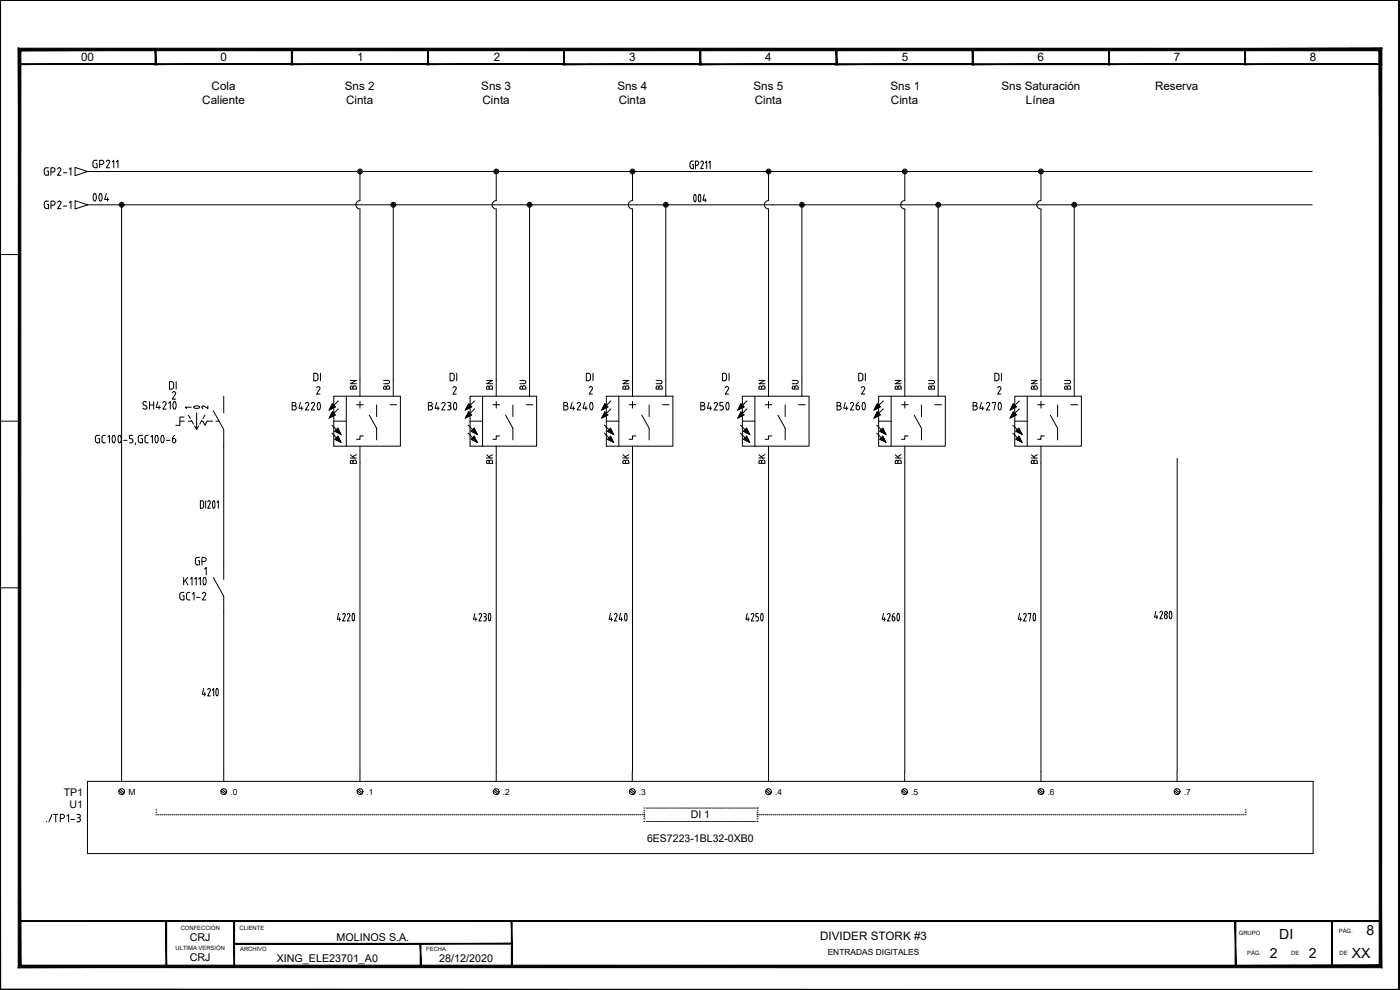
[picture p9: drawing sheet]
<svg xmlns="http://www.w3.org/2000/svg" width="420mm" height="297mm" viewBox="0 0 420 297" stroke-linecap="round" stroke-linejoin="round" font-family="sans-serif">
<g fill="#000" stroke="#000" stroke-width=".3">
<path d="M99.7 123.6l.9 .9-1.8 .9zM99.7 121.2l.9 .9-1.8 .9zM100.5 131.8l.9-.9 .9 1.8zM100.5 129.4l.9-.9 .9 1.8zM140.6 123.6l.9 .9-1.8 .9zM140.6 121.2l.9 .9-1.8 .9zM141.4 131.8l.9-.9 .9 1.8zM141.4 129.4l.9-.9 .9 1.8zM181.5 123.6l.9 .9-1.8 .9zM181.5 121.2l.9 .9-1.8 .9zM183.2 130.9l.9 1.8-1.8-.9zM183.2 128.5l.9 1.8-1.8-.9z"/>
<path d="M222.4 123.6l.9 .9-1.8 .9zM222.4 121.2l.9 .9-1.8 .9zM223.1 131.8l.9-.9 1 1.8zM223.1 129.4l.9-.9 1 1.8zM263.3 123.6l.9 .9-1.8 .9zM263.3 121.2l.9 .9-1.8 .9zM264 131.8l.9-.9 1 1.8zM264 129.4l.9-.9 1 1.8zM304.1 123.6l.9 .9-1.8 .9zM304.1 121.2l.9 .9-1.8 .9zM304.9 131.8l.9-.9 .9 1.8zM304.9 129.4l.9-.9 .9 1.8z"/>
<path d="M0 .1h419.9zM0 .1h419.9z"/>
<path d="M5.7 19.4h41.1l-.2-.3zM5.9 19.1h40.7l-40.9 .3zM5.7 14.7v4.7l.2-.3zM5.7 14.7l.2 .3v4.1zM5.7 14.7l.2 .3 40.9-.3zM5.9 15l40.9-.3-.2 .3zM46.8 14.7l-.2 .3 .2 4.4zM46.6 15l.2 4.4-.2-.3z"/>
<path d="M46.6 19.4h41.1l-.2-.3zM46.6 19.4l.2-.3h40.7zM46.6 14.7v4.7l.2-.3zM46.6 14.7l.2 .3v4.1zM46.6 14.7l.2 .3 40.9-.3zM46.8 15l40.9-.3-.2 .3zM87.7 14.7l-.2 .3 .2 4.4zM87.5 15l.2 4.4-.2-.3z"/>
<path d="M87.5 19.4h41.1l-.2-.3zM87.7 19.1h40.7l-40.9 .3zM87.5 14.7v4.7l.2-.3zM87.5 14.7l.2 .3v4.1zM87.5 14.7l.2 .3 40.9-.3zM87.7 15l40.9-.3-.2 .3zM128.6 14.7l-.2 .3 .2 4.4zM128.4 15l.2 4.4-.2-.3z"/>
<path d="M128.3 19.4h41.1l-.2-.3zM128.5 19.1h40.7l-40.9 .3zM128.3 14.7v4.7l.2-.3zM128.3 14.7l.2 .3v4.1zM128.3 14.7l.2 .3 40.9-.3zM128.5 15l40.9-.3-.2 .3zM169.4 14.7l-.2 .3 .2 4.4zM169.2 15l.2 4.4-.2-.3z"/>
<path d="M169.2 19.4h41.1l-.2-.2zM169.2 19.4l.2-.2h40.7zM169.2 14.7v4.7l.2-.2zM169.2 14.7l.2 .3v4.2zM169.2 14.7l.2 .3 40.9-.3zM169.4 15l40.9-.3-.2 .3zM210.3 14.7l-.2 .3 .2 4.4zM210.1 15l.2 4.4-.2-.2z"/>
<path d="M210 19.4h41.2l-.3-.2zM210.3 19.2h40.6l-40.9 .2zM210 14.7v4.7l.3-.2zM210 14.7l.3 .3v4.2zM210 14.7l.3 .3 40.9-.3zM210.3 15l40.9-.3-.3 .3zM251.2 14.7l-.3 .3 .3 4.4zM250.9 15l.3 4.4-.3-.2z"/>
<path d="M250.9 19.4h41.2l-.3-.2zM250.9 19.4l.3-.2h40.6zM250.9 14.7v4.7l.3-.2zM250.9 14.7l.3 .3v4.2zM250.9 14.7l.3 .3 40.9-.3zM251.2 15l40.9-.3-.3 .3zM292.1 14.7l-.3 .3 .3 4.4zM291.8 15l.3 4.4-.3-.2z"/>
<path d="M291.8 19.4h41.1l-.2-.2zM291.8 19.4l.2-.2h40.7zM291.8 14.7v4.7l.2-.2zM291.8 14.7l.2 .3v4.2zM291.8 14.7l.2 .3 40.9-.3zM292 15l40.9-.3-.2 .3zM332.9 14.7l-.2 .3 .2 4.4zM332.7 15l.2 4.4-.2-.2z"/>
<path d="M332.7 19.4h41.1l-.2-.3zM332.9 19.1h40.7l-40.9 .3zM332.7 14.7v4.7l.2-.3zM332.7 14.7l.2 .3v4.1zM332.7 14.7l.2 .3 40.9-.3zM332.9 15l40.9-.3-.2 .3zM373.8 14.7l-.2 .3 .2 4.4zM373.6 15l.2 4.4-.2-.3z"/>
<path d="M373.5 19.4h41.1l-.2-.3zM373.5 19.4l.2-.3h40.7zM373.5 14.7v4.7l.2-.3zM373.5 14.7l.2 .3v4.1zM373.5 14.7l.2 .3 40.9-.3zM373.7 15l40.9-.3-.2 .3zM414.6 14.7l-.2 .3 .2 4.4zM414.4 15l.2 4.4-.2-.3z"/>
<path d="M419.9 .1v296.7zM419.9 .1l.1 296.8zM419.9 .1l.1 296.8z"/>
<path d="M5.8 276.3v.2l408.5-.2zM5.8 276.5l408.5-.2v.2z"/>
<path d="M0 .1v296.9l.2-.2zM0 .1h.2v296.7z"/>
<path d="M5.5 290.3l408.4-.7h-407.7zM5.5 290.3l408.4-.7 .8 .8zM413.9 15.2v274.4l.8 .8zM413.9 15.2l.8-.7v275.9zM6.3 15.2h407.6l.8-.7zM5.5 14.5h409.2l-408.4 .7zM5.5 14.5l.7 275.1 .1-274.4zM5.5 14.5l.7 275.1-.7 .7z"/>
<path d="M49.8 276.4v13.6h.2zM49.8 276.4h.2v13.6z"/>
<path d="M70.2 276.4v13.6h.2zM70.2 276.4h.2v13.6z"/>
<path d="M70.3 283v.3l83.3-.3zM70.3 283.3l83.3-.3v.3z"/>
<path d="M126.1 283.2v6.8h.2zM126.1 283.2h.2v6.8z"/>
<path d="M153.5 276.4v13.7h.2zM153.5 276.4h.2v13.7z"/>
<path d="M370.7 276.4v13.6h.2zM370.7 276.4h.2v13.6z"/>
<path d="M399.7 276.4v13.6h.2zM399.7 276.4h.2v13.6z"/>
<path d="M.2 296.8l419.8 .1zM.2 296.8l419.8 .1-420 .1zM0 297l420-.1zM0 297h420z"/>
</g>
<g fill="none" stroke="#000" stroke-width=".3">
<path d="M0 .1v296.9h420M5.8 19.2h408.5v257.2l-408.5-.1zM414.5 19.3v257.1M14.5 50.3l-.8 .1-.4 .6 .2 1.4 1 .2v-1.3h-.3M15.3 51.6h.6M15.9 51.6a.61 .61 0 0 0 .6-.7 .61 .61 0 0 0-.6-.6h-.6v2.3M17.3 50.7a.5 .5 0 0 1 .7-.3 .5 .5 0 0 1 .2 .7l-.9 1.5h1M19 51.8h1M20.8 50.8l.5-.5v2.3M22.5 50.2l3.8 1.3-3.8 1.2zM26.3 51.5h367.5M28.8 49.1h.3v1.2h-.8l-.4-.6"/>
<path d="M29.1 48.1l-1 .2-.2 1.4M29.9 49.3h.6M30.5 49.3a.61 .61 0 0 0 .7-.6 .61 .61 0 0 0-.7-.6h-.6v2.2M31.9 48.5a.5 .5 0 0 1 .7-.4 .5 .5 0 0 1 .2 .7l-.9 1.5h1M33.7 48.6l.4-.5v2.2M34.9 48.6l.5-.5v2.2M108 51.5v8.7a1.26 1.26 0 0 0-1.2 1.2 1.26 1.26 0 0 0 1.2 1.3v51.2M148.9 51.5v8.7a1.26 1.26 0 0 0-1.2 1.2 1.26 1.26 0 0 0 1.2 1.3v51.2M189.8 51.5v8.7a1.26 1.26 0 0 0-1.2 1.2 1.26 1.26 0 0 0 1.2 1.3v51.2M207.1 49v1M207.8 49.3h.3v1.3l-.7-.1-.3-.6M208.1 48.3l-.7 .1-.3 .6"/>
<path d="M208.7 49.6h.5a.64 .64 0 0 0 .5-.6 .64 .64 0 0 0-.5-.7h-.5v2.3M210.3 48.7a.43 .43 0 0 1 .6-.3 .43 .43 0 0 1 .1 .7l-.7 1.5h.8M211.7 48.8l.4-.5v2.3M212.7 48.8l.4-.5v2.3M230.7 51.5v8.7a1.26 1.26 0 0 0-1.3 1.2 1.26 1.26 0 0 0 1.3 1.3v51.2M271.5 51.5l.1 8.7a1.26 1.26 0 0 0-1.3 1.2 1.26 1.26 0 0 0 1.3 1.3l-.1 51.2M312.4 51.5v8.7a1.26 1.26 0 0 0-1.3 1.2 1.26 1.26 0 0 0 1.3 1.3v51.2M0 76.4h5.8M26.3 61.5h367.5M36.5 61.5v172.9M118 61.5v52.4M158.9 61.5v52.4"/>
<path d="M199.8 61.8v52.1M240.7 61.8v52.1M281.6 61.5v52.4M322.4 61.5v52.4M52.6 118.3l-.9 1.5h1M67.1 118.9v5M95.9 116.8l-.9 1.4h1M100.2 118.9h20v15h-20zM103.9 118.9v15M136.8 116.8l-.9 1.4h1M141.1 118.9h20v15h-20zM144.8 118.9v15"/>
<path d="M177.7 116.8l-.9 1.4h1M182 118.9h20v15h-20zM185.7 118.9v15M218.6 116.8l-.9 1.4h1M222.8 118.9h20v15h-20zM226.5 118.9v15M259.5 116.8l-.9 1.4h.9M263.7 118.9h20v15h-20zM267.4 118.9v15M300.3 116.8l-.9 1.4h1M304.5 118.9h20v15h-20zM308.3 118.9v15"/>
<path d="M0 126.4h5.8M28.6 131.2v1.1M29.5 131.6h.4v1.3l-.9-.1-.4-.6M29.9 130.6l-.9 .1-.4 .5M30.6 132.3l.3 .5 .7 .1M31.6 130.6l-.9 .3-.1 1.4M32.4 131.1l.5-.5v2.3M33.9 130.7h.1a1.29 1.29 0 0 1 .3 2.1 1.32 1.32 0 0 1-.4-2.1zM35.6 130.7h.1a1.29 1.29 0 0 1 .3 2.1 1.32 1.32 0 0 1-.4-2.1zM37.1 132.1h1M39.8 130.6h-.9v1l.7 .1 .3 .4-.3 .7-.7 .1M40.7 132.9l-.1 .5"/>
<path d="M42.1 130.6h.7M42.1 130.6l-.4 .2-.2 .4 .1 1.3 .5 .4M42.4 131.6h.4v1.3h-.7M42.9 122.5l.7 .3M43.5 132.3l.6 .6M43.9 121.8l.2 .6-.5 .4M44 120.6a.6 .6 0 0 0-.9 0 .6 .6 0 0 0 .1 .8l.6 .4M44.1 130.6h.4M44.1 132.9h.4M44.1 130.6l-.5 .3-.1 1.4M44.9 121.5h1.2M44.9 120.5v2.3"/>
<path d="M45.3 131.1l.4-.5v2.3M46.1 120.5v2.3M46.8 130.7h.1a1.29 1.29 0 0 1 .2 2.1 1.32 1.32 0 0 1-.3-2.1zM47.4 120.5l-.5 1.8h1.2M47.8 121.8v1M48.5 130.7h.1a1.29 1.29 0 0 1 .3 2.1 1.32 1.32 0 0 1-.4-2.1zM48.9 120.9a.51 .51 0 0 1 .7-.4 .51 .51 0 0 1 .2 .8l-.9 1.5h1M50 132.1h1M50.6 121l.5-.5v2.3M51.8 131.6h.5a.57 .57 0 0 1 .4 .8 .57 .57 0 0 1-.9 .2zM52.1 120.6l.1-.1a1.29 1.29 0 0 1 .3 2.2 1.32 1.32 0 0 1-.4-2.1zM52.5 130.6l-.5 .4-.2 .6"/>
<path d="M54 126.4h1.3M55.3 125.1h-1.3v2.5h-1.3M56.5 126.4h1.1M56.5 124.6l.6 1M57.4 126.2l.7 1.1M59 123.9v5l-.6-1.1M59.6 127.8l-.6 1.1M60.5 126.4h.4l.6 1.2 .6-1.2h1.7M60.6 126.2l-.7 1.1M61.5 124.6l-.6 1M64 123.3l3.1 5.6v45M64.8 126.4h.9"/>
<path d="M87.7 120.7h.6a.5 .5 0 0 1 .5 .5 .5 .5 0 0 1-.5 .5 .62 .62 0 0 1 .6 .7 .62 .62 0 0 1-.6 .6h-.6zM87.7 121.8h.6M90.2 120.7l-.5 1.8h1.2M90.6 122v1M91.7 121.1a.51 .51 0 0 1 .7-.3 .51 .51 0 0 1 .2 .7l-.9 1.5h1M93.4 121.1a.5 .5 0 0 1 .7-.3 .5 .5 0 0 1 .2 .7M94.3 121.5l-.9 1.5h1M95.4 120.9l.1-.1a1.31 1.31 0 0 1 .3 2.2 1.29 1.29 0 0 1-.4-2.1zM99.6 130l1.4 1.3M99.6 127.6l1.4 1.3M99.7 123.6l-.9 1.8 1.8-.9M99.7 121.2l.9 .9-1.8 .9z"/>
<path d="M100.2 126.4h3.7M100.5 129.4l.9-.9 .9 1.8zM101.4 130.9l.9 1.8-1.8-.9M101.6 122.7l-1.4 1.3M101.6 120.3l-1.4 1.3M107 121.4h2M108 120.4v2M108 138.9v95.5M109 130.8h-1v1h-1M110.8 124.6l2.2 3.9v3.5M113 121.5v3.5M117 121.4h2"/>
<path d="M128.6 120.7h.6a.5 .5 0 0 1 .5 .5 .5 .5 0 0 1-.5 .5 .62 .62 0 0 1 .6 .7 .62 .62 0 0 1-.6 .6h-.6zM128.6 121.8h.6M131.1 120.7l-.5 1.8h1.2M131.4 122v1M132.6 121.1a.51 .51 0 0 1 .7-.3 .51 .51 0 0 1 .2 .7l-.9 1.5h1M134.3 120.7h.5a.5 .5 0 0 1 .5 .5 .5 .5 0 0 1-.5 .5M134.6 121.8h.2M134.8 121.7a.64 .64 0 0 1 .5 .7 .64 .64 0 0 1-.5 .6h-.5M136.3 120.9l.1-.1a1.31 1.31 0 0 1 .3 2.2 1.29 1.29 0 0 1-.4-2.1zM140.5 130l1.4 1.3M140.5 127.6l1.4 1.3M140.6 123.6l-.9 1.8 1.8-.9"/>
<path d="M140.6 121.2l.9 .9-1.8 .9zM141.1 126.4h3.7M141.4 129.4l.9-.9 .9 1.8zM142.3 130.9l.9 1.8-1.8-.9M142.5 122.7l-1.4 1.3M142.5 120.3l-1.4 1.3M147.9 121.4h2M148.9 120.4v2M148.9 138.9v95.5M149.9 130.8h-1v1h-1M151.7 124.6l2.2 3.9v3.5M153.9 121.5v3.5"/>
<path d="M157.9 121.4h2M169.2 120.7h.6a.5 .5 0 0 1 .5 .5 .5 .5 0 0 1-.4 .5 .62 .62 0 0 1 .6 .7 .62 .62 0 0 1-.6 .6h-.7zM169.2 121.8h.6M171.7 120.7l-.5 1.8h1.3M172.1 122v1M173.7 120.7l.3 .2 .2 .4-1 1.7h1M173.7 120.7l-.5 .4M175.5 120.7l-.5 1.8h1.2M175.8 122v1M177.2 120.9l.1-.1a1.31 1.31 0 0 1 .3 2.2 1.29 1.29 0 0 1-.4-2.1zM181.4 130l1.4 1.3M181.4 127.6l1.4 1.3"/>
<path d="M181.5 123.6l-.9 1.8 1.8-.9M181.5 121.2l.9 .9-1.8 .9zM182 126.4h3.7M183.2 130.9l.9 1.8-1.8-.9M183.2 128.5l.9 1.8-1.8-.9zM183.3 122.7l-1.3 1.3M183.3 120.3l-1.3 1.3M188.8 121.4h2M189.8 120.4v2M189.8 138.9v92.6M190.8 130.8h-1v1h-1M192.6 124.6l2.2 3.9v3.5"/>
<path d="M194.8 121.5v3.5M198.8 121.4h2M210.3 120.7h.6a.5 .5 0 0 1 .5 .5 .5 .5 0 0 1-.5 .5 .62 .62 0 0 1 .7 .7 .62 .62 0 0 1-.7 .6h-.6zM210.3 121.8h.6M212.8 120.7l-.5 1.8h1.3M213.2 122v1M214.3 121.1a.5 .5 0 0 1 .7-.3 .5 .5 0 0 1 .2 .7l-.9 1.5h1M216.9 120.7h-.9v1.1h.8l.3 .4-.3 .7-.8 .1M218.1 120.9l.1-.1a1.31 1.31 0 0 1 .3 2.2 1.29 1.29 0 0 1-.4-2.1zM222.2 130l1.4 1.3M222.2 127.6l1.4 1.3M222.4 123.6l-.9 1.8 1.8-.9"/>
<path d="M222.4 121.2l.9 .9-1.8 .9zM222.8 126.4h3.7M223.1 129.4l.9-.9 1 1.8zM224 130.9l1 1.8-1.9-.9M224.2 122.7l-1.4 1.3M224.2 120.3l-1.4 1.3M229.7 121.4h1.9M230.7 120.4v2M230.7 138.9v95.5M231.6 130.8h-.9v1h-1M233.5 124.6l2.1 3.9v3.5M235.6 121.5v3.5"/>
<path d="M239.6 121.4h2.1M251.2 120.7h.6a.5 .5 0 0 1 .5 .5 .5 .5 0 0 1-.5 .5 .62 .62 0 0 1 .7 .7 .62 .62 0 0 1-.7 .6h-.6zM251.2 121.8h.6M253.7 120.7l-.5 1.8h1.2M254.1 122v1M255.2 121.1a.5 .5 0 0 1 .7-.3 .5 .5 0 0 1 .2 .7l-.9 1.5h1M256.9 121.8h.6M257.5 121.7a.57 .57 0 0 1 .4 .8 .57 .57 0 0 1-.9 .2l-.1-.9M257.7 120.7l-.5 .4-.2 .6M259 120.9l.1-.1a1.31 1.31 0 0 1 .3 2.2 1.29 1.29 0 0 1-.4-2.1zM263.1 130l1.4 1.3M263.1 127.6l1.4 1.3"/>
<path d="M263.3 123.6l-.9 1.8 1.8-.9M263.3 121.2l.9 .9-1.8 .9zM263.7 126.4h3.7M264 129.4l.9-.9 1 1.8zM264.9 130.9l1 1.8-1.9-.9M265.1 122.7l-1.4 1.3M265.1 120.3l-1.4 1.3M270.6 121.4h2M271.5 120.4v2M271.5 138.9v95.5M272.6 130.8h-1.1v1h-.9M274.4 124.6l2.1 3.9v3.5"/>
<path d="M276.5 121.5v3.5M280.5 121.4h2.1M292 120.7h.7a.5 .5 0 0 1 .5 .5 .5 .5 0 0 1-.5 .5 .62 .62 0 0 1 .6 .7 .62 .62 0 0 1-.6 .6h-.7zM292 121.8h.7M294.6 120.7l-.6 1.8h1.3M294.9 122v1M296.1 121.1a.5 .5 0 0 1 .6-.3 .5 .5 0 0 1 .3 .7l-1 1.5h1.1M297.8 121v-.3h1l-.5 2.3M299.8 120.9l.1-.1a1.31 1.31 0 0 1 .3 2.2 1.29 1.29 0 0 1-.4-2.1zM304 130l1.3 1.3M304 127.6l1.3 1.3M304.1 123.6l-.9 1.8 1.8-.9"/>
<path d="M304.1 121.2l.9 .9-1.8 .9zM304.5 126.4h3.8M304.9 129.4l.9-.9 .9 1.8zM305.8 130.9l.9 1.8-1.8-.9M305.9 122.7l-1.3 1.3M305.9 120.3l-1.3 1.3M311.4 121.4h2M312.4 120.4v2M312.4 138.9v95.5M313.4 130.8h-1v1h-1M315.2 124.6l2.2 3.9v3.5M317.4 121.5v3.5"/>
<path d="M321.4 121.4h2M353.3 137.5v94M60.6 150.2h-.5v2.3h.5M60.6 150.2l.5 .5v1.1l-.1 .5-.4 .2M61.7 150.2v2.3M62.7 150.2l-.4 .4M62.7 150.2l.3 .2 .1 .4-.8 1.7h.8M64.3 150.4l.2 .8-.2 1.2M64.3 150.4v-.1a1.44 1.44 0 0 0-.3 2.2l.3-.1M65.1 150.8l.4-.6v2.3M0 176.4h5.8M54 178.4v1"/>
<path d="M54.9 178.7h.3v1.3l-.8-.1-.4-.5M55.1 173.3v2.2M55.2 177.7l-.8 .1-.4 .6M55.6 174.1l.8 1.4M56 179.4l.3 .5 .7 .1M56 178.3v1.1M56.4 173.3l-1.3 1.3M57 177.7l-.7 .1-.3 .5M57.1 173.7l.5-.4v2.2M57.7 178.3l.5-.6v2.3M58.4 173.7l.5-.4v2.2M59 179.2h1"/>
<path d="M59.6 173.7l.5-.4v2.2M60.7 178.1a.5 .5 0 0 1 .7-.3 .5 .5 0 0 1 .3 .7l-1 1.5h1M61.1 173.4l.2-.1a1.31 1.31 0 0 1 .2 2.1 1.29 1.29 0 0 1-.4-2zM64 173.3l3.1 5.6v55.5M61.1 206.6l-.4 1.7h1M61.4 207.8v1M62.3 206.9a.44 .44 0 0 1 .7-.3 .44 .44 0 0 1 .1 .7l-.8 1.5h.8M63.7 207.1l.4-.5v2.2M65 206.6a1.46 1.46 0 0 1 .2 2.2 1.44 1.44 0 0 1-.2-2.2zM26.2 234.4h367.9v21.7h-367.9zM35.6 237.2l1.4 1.1M36 236.8l1.3 1.1"/>
<path d="M66.3 237.2l1.3 1.1M66.6 236.8l1.3 1.1M107.2 237.2l1.3 1.1M107.5 236.8l1.3 1.1M148.1 237.2l1.3 1.1M148.4 236.8l1.3 1.1M188.9 237.2l1.3 1.1M189.2 236.8l1.4 1.1M189.8 231.5v2.9M229.8 237.2l1.3 1.1M230.1 236.8l1.4 1.1M270.6 237.2l1.3 1.1"/>
<path d="M271 236.8l1.3 1.1M311.6 237.2l1.3 1.1M311.9 236.8l1.3 1.1M352.4 237.2l1.3 1.1M352.7 236.8l1.4 1.1M353.3 231.5v2.9M18.1 245.6h.6M18.7 244.4h-.6v2.2M18.7 244.3a.62 .62 0 0 1 .6 .7 .62 .62 0 0 1-.6 .6M20.1 244.8l.5-.4v2.2M21.3 245.9h1.1M23.1 244.4l.5-.1a.5 .5 0 0 1 .5 .5 .5 .5 0 0 1-.5 .5"/>
<path d="M23.3 245.3h.3M23.6 245.3a.64 .64 0 0 1 .5 .7 .64 .64 0 0 1-.5 .6h-.5M46.8 243h.1M46.8 243.7h.1M46.8 244.5h.1M47.4 244.5h.1M48 244.5h.1M48.6 244.5h.1M49.2 244.5h.1M49.8 244.5h.1M50.4 244.5h.1M51 244.5h.1"/>
<path d="M51.6 244.5h.1M52.2 244.5h.1M52.8 244.5h.1M53.4 244.5h.1M54 244.5h.1M54.6 244.5h.1M55.2 244.5h.1M55.8 244.5h.1M56.4 244.5h.1M57 244.5h.1M57.6 244.5h.1M58.2 244.5h.1"/>
<path d="M58.8 244.5h.1M59.4 244.5h.1M60 244.5h.1M60.6 244.5h.1M61.2 244.5h.1M61.8 244.5h.1M62.4 244.5h.1M63 244.5h.1M63.6 244.5h.1M64.2 244.5h.1M64.8 244.5h.1M65.4 244.5h.1"/>
<path d="M66 244.5h.1M66.6 244.5h.1M67.2 244.5h.1M67.8 244.5h.1M68.4 244.5h.1M69 244.5h.1M69.6 244.5h.1M70.2 244.5h.1M70.8 244.5h.1M71.4 244.5h.1M72 244.5h.1M72.6 244.5h.1"/>
<path d="M73.2 244.5h.1M73.8 244.5h.1M74.4 244.5h.1M75 244.5h.1M75.6 244.5h.1M76.2 244.5h.1M76.8 244.5h.1M77.4 244.5h.1M78 244.5h.1M78.6 244.5h.1M79.2 244.5h.1M79.8 244.5h.1"/>
<path d="M80.4 244.5h.1M81 244.5h.1M81.6 244.5h.1M82.2 244.5h.1M82.8 244.5h.1M83.4 244.5h.1M84 244.5h.1M84.6 244.5h.1M85.2 244.5h.1M85.8 244.5h.1M86.4 244.5h.1M87 244.5h.1"/>
<path d="M87.6 244.5h.1M88.2 244.5h.1M88.8 244.5h.1M89.4 244.5h.1M90 244.5h.1M90.6 244.5h.1M91.2 244.5h.1M91.8 244.5h.1M92.4 244.5h.1M93 244.5h.1M93.6 244.5h.1M94.2 244.5h.1"/>
<path d="M94.8 244.5h.1M95.4 244.5h.1M96 244.5h.1M96.6 244.5h.1M97.2 244.5h.1M97.8 244.5h.1M98.4 244.5h.1M99 244.5h.1M99.6 244.5h.1M100.2 244.5h.1M100.8 244.5h.1M101.4 244.5h.1"/>
<path d="M102 244.5h.1M102.6 244.5h.1M103.2 244.5h.1M103.8 244.5h.1M104.4 244.5h.1M105 244.5h.1M105.6 244.5h.1M106.2 244.5h.1M106.8 244.5h.1M107.4 244.5h.1M108 244.5h.1M108.6 244.5h.1"/>
<path d="M109.2 244.5h.1M109.8 244.5h.1M110.4 244.5h.1M111 244.5h.1M111.6 244.5h.1M112.2 244.5h.1M112.8 244.5h.1M113.4 244.5h.1M114 244.5h.1M114.6 244.5h.1M115.2 244.5h.1M115.8 244.5h.1"/>
<path d="M116.4 244.5h.1M117 244.5h.1M117.6 244.5h.1M118.2 244.5h.1M118.8 244.5h.1M119.4 244.5h.1M120 244.5h.1M120.6 244.5h.1M121.2 244.5h.1M121.8 244.5h.1M122.4 244.5h.1M123 244.5h.1"/>
<path d="M123.6 244.5h.1M124.2 244.5h.1M124.8 244.5h.1M125.4 244.5h.1M126 244.5h.1M126.6 244.5h.1M127.2 244.5h.1M127.8 244.5h.1M128.4 244.5h.1M129 244.5h.1M129.6 244.5h.1M130.2 244.5h.1"/>
<path d="M130.8 244.5h.1M131.4 244.5h.1M132 244.5h.1M132.6 244.5h.1M133.2 244.5h.1M133.8 244.5h.1M134.4 244.5h.1M135 244.5h.1M135.6 244.5h.1M136.2 244.5h.1M136.8 244.5h.1M137.4 244.5h.1"/>
<path d="M138 244.5h.1M138.6 244.5h.1M139.2 244.5h.1M139.8 244.5h.1M140.4 244.5h.1M141 244.5h.1M141.6 244.5h.1M142.2 244.5h.1M142.8 244.5h.1M143.4 244.5h.1M144 244.5h.1M144.6 244.5h.1"/>
<path d="M145.2 244.5h.1M145.8 244.5h.1M146.4 244.5h.1M147 244.5h.1M147.6 244.5h.1M148.2 244.5h.1M148.8 244.5h.1M149.4 244.5h.1M150 244.5h.1M150.6 244.5h.1M151.2 244.5h.1M151.8 244.5h.1"/>
<path d="M152.4 244.5h.1M153 244.5h.1M153.6 244.5h.1M154.2 244.5h.1M154.8 244.5h.1M155.4 244.5h.1M156 244.5h.1M156.6 244.5h.1M157.2 244.5h.1M157.8 244.5h.1M158.4 244.5h.1M159 244.5h.1"/>
<path d="M159.6 244.5h.1M160.2 244.5h.1M160.8 244.5h.1M161.4 244.5h.1M162 244.5h.1M162.6 244.5h.1M163.2 244.5h.1M163.8 244.5h.1M164.4 244.5h.1M165 244.5h.1M165.6 244.5h.1M166.2 244.5h.1"/>
<path d="M166.8 244.5h.1M167.4 244.5h.1M168 244.5h.1M168.6 244.5h.1M169.2 244.5h.1M169.8 244.5h.1M170.4 244.5h.1M171 244.5h.1M171.6 244.5h.1M172.2 244.5h.1M172.8 244.5h.1M173.4 244.5h.1"/>
<path d="M174 244.5h.1M174.6 244.5h.1M175.2 244.5h.1M175.8 244.5h.1M176.4 244.5h.1M177 244.5h.1M177.6 244.5h.1M178.2 244.5h.1M178.8 244.5h.1M179.4 244.5h.1M180 244.5h.1M180.6 244.5h.1"/>
<path d="M181.2 244.5h.1M181.8 244.5h.1M182.4 244.5h.1M183 244.5h.1M183.6 244.5h.1M184.2 244.5h.1M184.8 244.5h.1M185.4 244.5h.1M186 244.5h.1M186.6 244.5h.1M187.2 244.5h.1M187.8 244.5h.1"/>
<path d="M188.4 244.5h.1M189 244.5h.1M189.6 244.5h.1M190.2 244.5h.1M190.8 244.5h.1M191.4 244.5h.1M192 244.5h.1M192.6 244.5h.1M193.2 244.5h.1M193.2 246.5h.1M193.2 245.7h.1M193.2 245.1h.1"/>
<path d="M193.2 243.9h.1M193.2 243.3h.1M193.2 242.5h.1M194 246.5h.1M194 242.5h.1M194.6 246.5h.1M194.6 242.5h.1M195.2 246.5h.1M195.2 242.5h.1M195.8 246.5h.1M195.8 242.5h.1M196.4 246.5h.1"/>
<path d="M196.4 242.5h.1M197 246.5h.1M197 242.5h.1M197.6 246.5h.1M197.6 242.5h.1M198.2 246.5h.1M198.2 242.5h.1M198.8 246.5h.1M198.8 242.5h.1M199.4 246.5h.1M199.4 242.5h.1M200 246.5h.1"/>
<path d="M200 242.5h.1M200.6 246.5h.1M200.6 242.5h.1M201.2 246.5h.1M201.2 242.5h.1M201.8 246.5h.1M201.8 242.5h.1M202.4 246.5h.1M202.4 242.5h.1M203 246.5h.1M203 242.5h.1M203.6 246.5h.1"/>
<path d="M203.6 242.5h.1M204.2 246.5h.1M204.2 242.5h.1M204.8 246.5h.1M204.8 242.5h.1M205.4 246.5h.1M205.4 242.5h.1M206 246.5h.1M206 242.5h.1M206.6 246.5h.1M206.6 242.5h.1M207.2 246.5h.1"/>
<path d="M207.2 242.5h.1M207.8 246.5h.1M207.8 242.5h.1M208.4 246.5h.1M208.4 242.5h.1M209 246.5h.1M209 242.5h.1M209.6 246.5h.1M209.6 242.5h.1M210.2 246.5h.1M210.2 242.5h.1M210.8 246.5h.1"/>
<path d="M210.8 242.5h.1M211.4 246.5h.1M211.4 242.5h.1M212 246.5h.1M212 242.5h.1M212.6 246.5h.1M212.6 242.5h.1M213.2 246.5h.1M213.2 242.5h.1M213.8 246.5h.1M213.8 242.5h.1M214.4 246.5h.1"/>
<path d="M214.4 242.5h.1M215 246.5h.1M215 242.5h.1M215.6 246.5h.1M215.6 242.5h.1M216.2 246.5h.1M216.2 242.5h.1M216.8 246.5h.1M216.8 242.5h.1M217.4 246.5h.1M217.4 242.5h.1M218 246.5h.1"/>
<path d="M218 242.5h.1M218.6 246.5h.1M218.6 242.5h.1M219.2 246.5h.1M219.2 242.5h.1M219.8 246.5h.1M219.8 242.5h.1M220.4 246.5h.1M220.4 242.5h.1M221 246.5h.1M221 242.5h.1M221.6 246.5h.1"/>
<path d="M221.6 242.5h.1M222.2 246.5h.1M222.2 242.5h.1M222.8 246.5h.1M222.8 242.5h.1M223.4 246.5h.1M223.4 242.5h.1M224 246.5h.1M224 242.5h.1M224.6 246.5h.1M224.6 242.5h.1M225.2 246.5h.1"/>
<path d="M225.2 242.5h.1M225.8 246.5h.1M225.8 242.5h.1M226.4 246.5h.1M226.4 242.5h.1M227.2 244.5h.1M227.2 242.5h.1M227.2 243.3h.1M227.2 243.9h.1M227.2 245.1h.1M227.2 245.7h.1M227.2 246.5h.1"/>
<path d="M227.9 244.5h.1M228.5 244.5h.1M229 244.5h.1M229.7 244.5h.1M230.3 244.5h.1M230.8 244.5h.1M231.5 244.5h.1M232.1 244.5h.1M232.6 244.5h.1M233.3 244.5h.1M233.8 244.5h.1M234.4 244.5h.1"/>
<path d="M235.1 244.5h.1M235.6 244.5h.1M236.2 244.5h.1M236.9 244.5h.1M237.4 244.5h.1M238 244.5h.1M238.7 244.5h.1M239.2 244.5h.1M239.8 244.5h.1M240.5 244.5h.1M241 244.5h.1M241.6 244.5h.1"/>
<path d="M242.3 244.5h.1M242.8 244.5h.1M243.4 244.5h.1M244.1 244.5h.1M244.6 244.5h.1M245.3 244.5h.1M245.9 244.5h.1M246.4 244.5h.1M247.1 244.5h.1M247.6 244.5h.1M248.2 244.5h.1M248.9 244.5h.1"/>
<path d="M249.4 244.5h.1M250 244.5h.1M250.7 244.5h.1M251.2 244.5h.1M251.8 244.5h.1M252.5 244.5h.1M253 244.5h.1M253.6 244.5h.1M254.3 244.5h.1M254.8 244.5h.1M255.4 244.5h.1M256.1 244.5h.1"/>
<path d="M256.6 244.5h.1M257.2 244.5h.1M257.9 244.5h.1M258.4 244.5h.1M259 244.5h.1M259.7 244.5h.1M260.2 244.5h.1M260.9 244.5h.1M261.5 244.5h.1M262 244.5h.1M262.7 244.5h.1M263.2 244.5h.1"/>
<path d="M263.8 244.5h.1M264.5 244.5h.1M265 244.5h.1M265.6 244.5h.1M266.3 244.5h.1M266.8 244.5h.1M267.4 244.5h.1M268.1 244.5h.1M268.6 244.5h.1M269.2 244.5h.1M269.9 244.5h.1M270.4 244.5h.1"/>
<path d="M271 244.5h.1M271.7 244.5h.1M272.2 244.5h.1M272.8 244.5h.1M273.5 244.5h.1M274 244.5h.1M274.6 244.5h.1M275.3 244.5h.1M275.8 244.5h.1M276.5 244.5h.1M277.1 244.5h.1M277.6 244.5h.1"/>
<path d="M278.3 244.5h.1M278.8 244.5h.1M279.4 244.5h.1M280.1 244.5h.1M280.6 244.5h.1M281.2 244.5h.1M281.9 244.5h.1M282.4 244.5h.1M283 244.5h.1M283.7 244.5h.1M284.2 244.5h.1M284.8 244.5h.1"/>
<path d="M285.5 244.5h.1M286 244.5h.1M286.6 244.5h.1M287.3 244.5h.1M287.8 244.5h.1M288.4 244.5h.1M289.1 244.5h.1M289.6 244.5h.1M290.2 244.5h.1M290.9 244.5h.1M291.4 244.5h.1M292.1 244.5h.1"/>
<path d="M292.7 244.5h.1M293.2 244.5h.1M293.9 244.5h.1M294.4 244.5h.1M295 244.5h.1M295.7 244.5h.1M296.2 244.5h.1M296.8 244.5h.1M297.5 244.5h.1M298 244.5h.1M298.6 244.5h.1M299.3 244.5h.1"/>
<path d="M299.8 244.5h.1M300.4 244.5h.1M301.1 244.5h.1M301.6 244.5h.1M302.2 244.5h.1M302.9 244.5h.1M303.4 244.5h.1M304 244.5h.1M304.7 244.5h.1M305.2 244.5h.1M305.8 244.5h.1M306.5 244.5h.1"/>
<path d="M307 244.5h.1M307.6 244.5h.1M308.3 244.5h.1M308.8 244.5h.1M309.5 244.5h.1M310 244.5h.1M310.6 244.5h.1M311.3 244.5h.1M311.8 244.5h.1M312.4 244.5h.1M313.1 244.5h.1M313.6 244.5h.1"/>
<path d="M314.2 244.5h.1M314.9 244.5h.1M315.4 244.5h.1M316 244.5h.1M316.7 244.5h.1M317.2 244.5h.1M317.8 244.5h.1M318.5 244.5h.1M319 244.5h.1M319.6 244.5h.1M320.3 244.5h.1M320.8 244.5h.1"/>
<path d="M321.4 244.5h.1M322.1 244.5h.1M322.6 244.5h.1M323.2 244.5h.1M323.8 244.5h.1M324.4 244.5h.1M325.1 244.5h.1M325.6 244.5h.1M326.2 244.5h.1M326.9 244.5h.1M327.4 244.5h.1M328 244.5h.1"/>
<path d="M328.7 244.5h.1M329.2 244.5h.1M329.8 244.5h.1M330.5 244.5h.1M331 244.5h.1M331.6 244.5h.1M332.3 244.5h.1M332.8 244.5h.1M333.4 244.5h.1M334.1 244.5h.1M334.6 244.5h.1M335.2 244.5h.1"/>
<path d="M335.9 244.5h.1M336.4 244.5h.1M337 244.5h.1M337.7 244.5h.1M338.2 244.5h.1M338.8 244.5h.1M339.4 244.5h.1M340 244.5h.1M340.7 244.5h.1M341.2 244.5h.1M341.8 244.5h.1M342.5 244.5h.1"/>
<path d="M343 244.5h.1M343.6 244.5h.1M344.3 244.5h.1M344.8 244.5h.1M345.4 244.5h.1M346.1 244.5h.1M346.6 244.5h.1M347.2 244.5h.1M347.9 244.5h.1M348.4 244.5h.1M349 244.5h.1M349.7 244.5h.1"/>
<path d="M350.2 244.5h.1M350.8 244.5h.1M351.5 244.5h.1M352 244.5h.1M352.6 244.5h.1M353.3 244.5h.1M353.8 244.5h.1M354.4 244.5h.1M355 244.5h.1M355.6 244.5h.1M356.2 244.5h.1M356.8 244.5h.1"/>
<path d="M357.4 244.5h.1M358.1 244.5h.1M358.6 244.5h.1M359.2 244.5h.1M359.9 244.5h.1M360.4 244.5h.1M361 244.5h.1M361.7 244.5h.1M362.2 244.5h.1M362.8 244.5h.1M363.5 244.5h.1M364 244.5h.1"/>
<path d="M364.6 244.5h.1M365.3 244.5h.1M365.8 244.5h.1M366.4 244.5h.1M367.1 244.5h.1M367.6 244.5h.1M368.2 244.5h.1M368.9 244.5h.1M369.4 244.5h.1M370 244.5h.1M370.6 244.5h.1M371.2 244.5h.1"/>
<path d="M371.8 244.5h.1M372.4 244.5h.1M373 244.5h.1M373.7 243h.1M373.7 243.7h.1M373.7 244.5h.1M5.8 276.4h44.1v13.6h-44.1z"/>
<circle cx="108" cy="51.5" r=".73"/>
<circle cx="108" cy="51.5" r=".46"/>
<circle cx="108" cy="51.5" r=".22"/>
<circle cx="148.9" cy="51.5" r=".73"/>
<circle cx="148.9" cy="51.5" r=".46"/>
<circle cx="148.9" cy="51.5" r=".22"/>
<circle cx="189.8" cy="51.5" r=".73"/>
<circle cx="189.8" cy="51.5" r=".46"/>
<circle cx="189.8" cy="51.5" r=".22"/>
<circle cx="230.7" cy="51.5" r=".73"/>
<circle cx="230.7" cy="51.5" r=".46"/>
<circle cx="230.7" cy="51.5" r=".22"/>
<circle cx="271.6" cy="51.5" r=".73"/>
<circle cx="271.6" cy="51.5" r=".46"/>
<circle cx="271.6" cy="51.5" r=".22"/>
<circle cx="312.4" cy="51.5" r=".73"/>
<circle cx="312.4" cy="51.5" r=".46"/>
<circle cx="312.4" cy="51.5" r=".22"/>
<circle cx="118" cy="61.4" r=".73"/>
<circle cx="118" cy="61.4" r=".46"/>
<circle cx="118" cy="61.4" r=".22"/>
<circle cx="158.9" cy="61.4" r=".73"/>
<circle cx="158.9" cy="61.4" r=".46"/>
<circle cx="158.9" cy="61.4" r=".22"/>
<circle cx="199.8" cy="61.4" r=".73"/>
<circle cx="199.8" cy="61.4" r=".46"/>
<circle cx="199.8" cy="61.4" r=".22"/>
<circle cx="240.7" cy="61.4" r=".73"/>
<circle cx="240.7" cy="61.4" r=".46"/>
<circle cx="240.7" cy="61.4" r=".22"/>
<circle cx="281.6" cy="61.4" r=".73"/>
<circle cx="281.6" cy="61.4" r=".46"/>
<circle cx="281.6" cy="61.4" r=".22"/>
<circle cx="322.4" cy="61.4" r=".73"/>
<circle cx="322.4" cy="61.4" r=".46"/>
<circle cx="322.4" cy="61.4" r=".22"/>
<circle cx="36.5" cy="237.5" r=".88"/>
<circle cx="67.2" cy="237.5" r=".88"/>
<circle cx="108" cy="237.5" r=".88"/>
<circle cx="148.9" cy="237.5" r=".88"/>
<circle cx="189.7" cy="237.5" r=".88"/>
<circle cx="230.6" cy="237.5" r=".88"/>
<circle cx="271.5" cy="237.5" r=".88"/>
<circle cx="312.4" cy="237.5" r=".88"/>
<circle cx="353.3" cy="237.5" r=".88"/>
</g>
<text font-size="7.9" x="23.6" y="62.4">004</text>
<text font-size="7.1" x="203.9" y="62.4">004</text>
<g font-size="6.6">
<text x="99.8" y="188">4220</text>
<text x="140.8" y="188">4230</text>
<text x="181.7" y="188">4240</text>
<text x="222.6" y="188">4250</text>
<text x="263.5" y="188">4260</text>
<text x="304.4" y="188">4270</text>
<text x="345.4" y="187.3">4280</text>
</g>
<g font-size="5.3">
<text x="12" y="63.9">GP2-1</text>
<text x="49.4" y="117.8">DI</text>
<text x="92.8" y="115.4">DI</text>
<text x="133.7" y="115.4">DI</text>
<text x="148.9" y="117.8" transform="rotate(-90 148.9 117.8)">BN</text>
<text x="174.6" y="115.4">DI</text>
<text x="215.5" y="115.4">DI</text>
<text x="240.6" y="117.8" transform="rotate(-90 240.6 117.8)">BU</text>
<text x="260.7" y="115.4" transform="rotate(-90 260.7 115.4)">DI</text>
<text x="281.5" y="117.8" transform="rotate(-90 281.5 117.8)">BU</text>
<text x="297" y="115.4">DI</text>
<text x="148.9" y="140.4" transform="rotate(-90 148.9 140.4)">BK</text>
<text x="57.5" y="170.7">GP</text>
</g>
<g font-size="4.9">
<text x="107.9" y="117.8" transform="rotate(-90 107.9 117.8)">BN</text>
<text x="117.8" y="117.8" transform="rotate(-90 117.8 117.8)">BU</text>
<text x="158.7" y="117.8" transform="rotate(-90 158.7 117.8)">BU</text>
<text x="189.4" y="117.8" transform="rotate(-90 189.4 117.8)">BN</text>
<text x="199.7" y="117.8" transform="rotate(-90 199.7 117.8)">BU</text>
<text x="230.4" y="117.8" transform="rotate(-90 230.4 117.8)">BN</text>
<text x="271.3" y="117.8" transform="rotate(-90 271.3 117.8)">BN</text>
<text x="312.2" y="117.8" transform="rotate(-90 312.2 117.8)">BN</text>
<text x="322.1" y="117.8" transform="rotate(-90 322.1 117.8)">BU</text>
<text x="107.9" y="140.4" transform="rotate(-90 107.9 140.4)">BK</text>
<text x="189.4" y="140.4" transform="rotate(-90 189.4 140.4)">BK</text>
<text x="230.4" y="140.4" transform="rotate(-90 230.4 140.4)">BK</text>
<text x="271.3" y="140.4" transform="rotate(-90 271.3 140.4)">BK</text>
<text x="312.2" y="140.4" transform="rotate(-90 312.2 140.4)">BK</text>
<text x="16.6" y="248" transform="rotate(-90 16.6 248)">./</text>
</g>
<g font-size="4.2">
<text x="383.9" y="281.6">DI</text>
<text x="410.1" y="280.7">8</text>
<text x="381.1" y="287.5">2</text>
<text x="392.8" y="287.5">2</text>
<text x="405.7" y="287.5">XX</text>
</g>
<g font-size="3.5">
<text x="24.3" y="18.4">00</text>
<text x="66.2" y="18.4">0</text>
<text x="107.2" y="18.4">1</text>
<text x="148.2" y="18.4">2</text>
<text x="188.8" y="18.4">3</text>
<text x="229.7" y="18.4">4</text>
<text x="270.6" y="18.4">5</text>
<text x="311.4" y="18.4">6</text>
<text x="352.3" y="18.4">7</text>
<text x="393.1" y="18.4">8</text>
<text x="63.5" y="27.1">Cola</text>
<text x="103.5" y="27.1">Sns 2</text>
<text x="144.4" y="27.1">Sns 3</text>
<text x="185.3" y="27.1">Sns 4</text>
<text x="226.1" y="27.1">Sns 5</text>
<text x="267.3" y="27.1">Sns 1</text>
<text x="300.5" y="27.1">Sns Saturación</text>
<text x="346.7" y="27">Reserva</text>
<text x="60.7" y="31.3">Caliente</text>
<text x="103.9" y="31.3">Cinta</text>
<text x="144.8" y="31.3">Cinta</text>
<text x="185.7" y="31.3">Cinta</text>
<text x="226.5" y="31.3">Cinta</text>
<text x="267.4" y="31.3">Cinta</text>
<text x="307.9" y="31.3">Línea</text>
<text x="59.3" y="123.8">2</text>
<text x="246.2" y="282.1">DIVIDER STORK #3</text>
</g>
<g font-size="3.2">
<text x="19.2" y="238.8">TP1</text>
<text x="20.9" y="242.5">U1</text>
<text x="207.3" y="245.5">DI 1</text>
<text x="194.2" y="252.6">6ES7223-1BL32-0XB0</text>
<text x="57" y="282.3">CRJ</text>
<text x="101" y="282.3">MOLINOS S.A.</text>
<text x="57" y="288.3">CRJ</text>
<text x="83" y="288.6">XING_ELE23701_A0</text>
<text x="131.8" y="288.6">28/12/2020</text>
</g>
<text font-size="3.1" x="54.3" y="123.8">1</text>
<g font-size="2.5">
<text x="38.5" y="238.5">M</text>
<text x="69.1" y="238.5">.0</text>
<text x="110" y="238.5">.1</text>
<text x="150.9" y="238.5">.2</text>
<text x="191.7" y="238.5">.3</text>
<text x="232.6" y="238.5">.4</text>
<text x="273.5" y="238.5">.5</text>
<text x="314.4" y="238.5">.6</text>
<text x="355.2" y="238.5">.7</text>
<text x="248.4" y="286.6">ENTRADAS DIGITALES</text>
</g>
<g font-size="1.8">
<text x="54.2" y="279">CONFECCIÓN</text>
<text x="71.9" y="279">CLIENTE</text>
<text x="371.8" y="280.6">GRUPO</text>
<text x="401.8" y="279.8">PÁG.</text>
<text x="52.7" y="285">ULTIMA VERSIÓN</text>
<text x="72.1" y="285.3">ARCHIVO</text>
<text x="127.9" y="285.3">FECHA</text>
<text x="374.3" y="286.6">PÁG.</text>
<text x="387.5" y="286.6">DE</text>
<text x="402" y="286.6">DE</text>
</g>
</svg>
